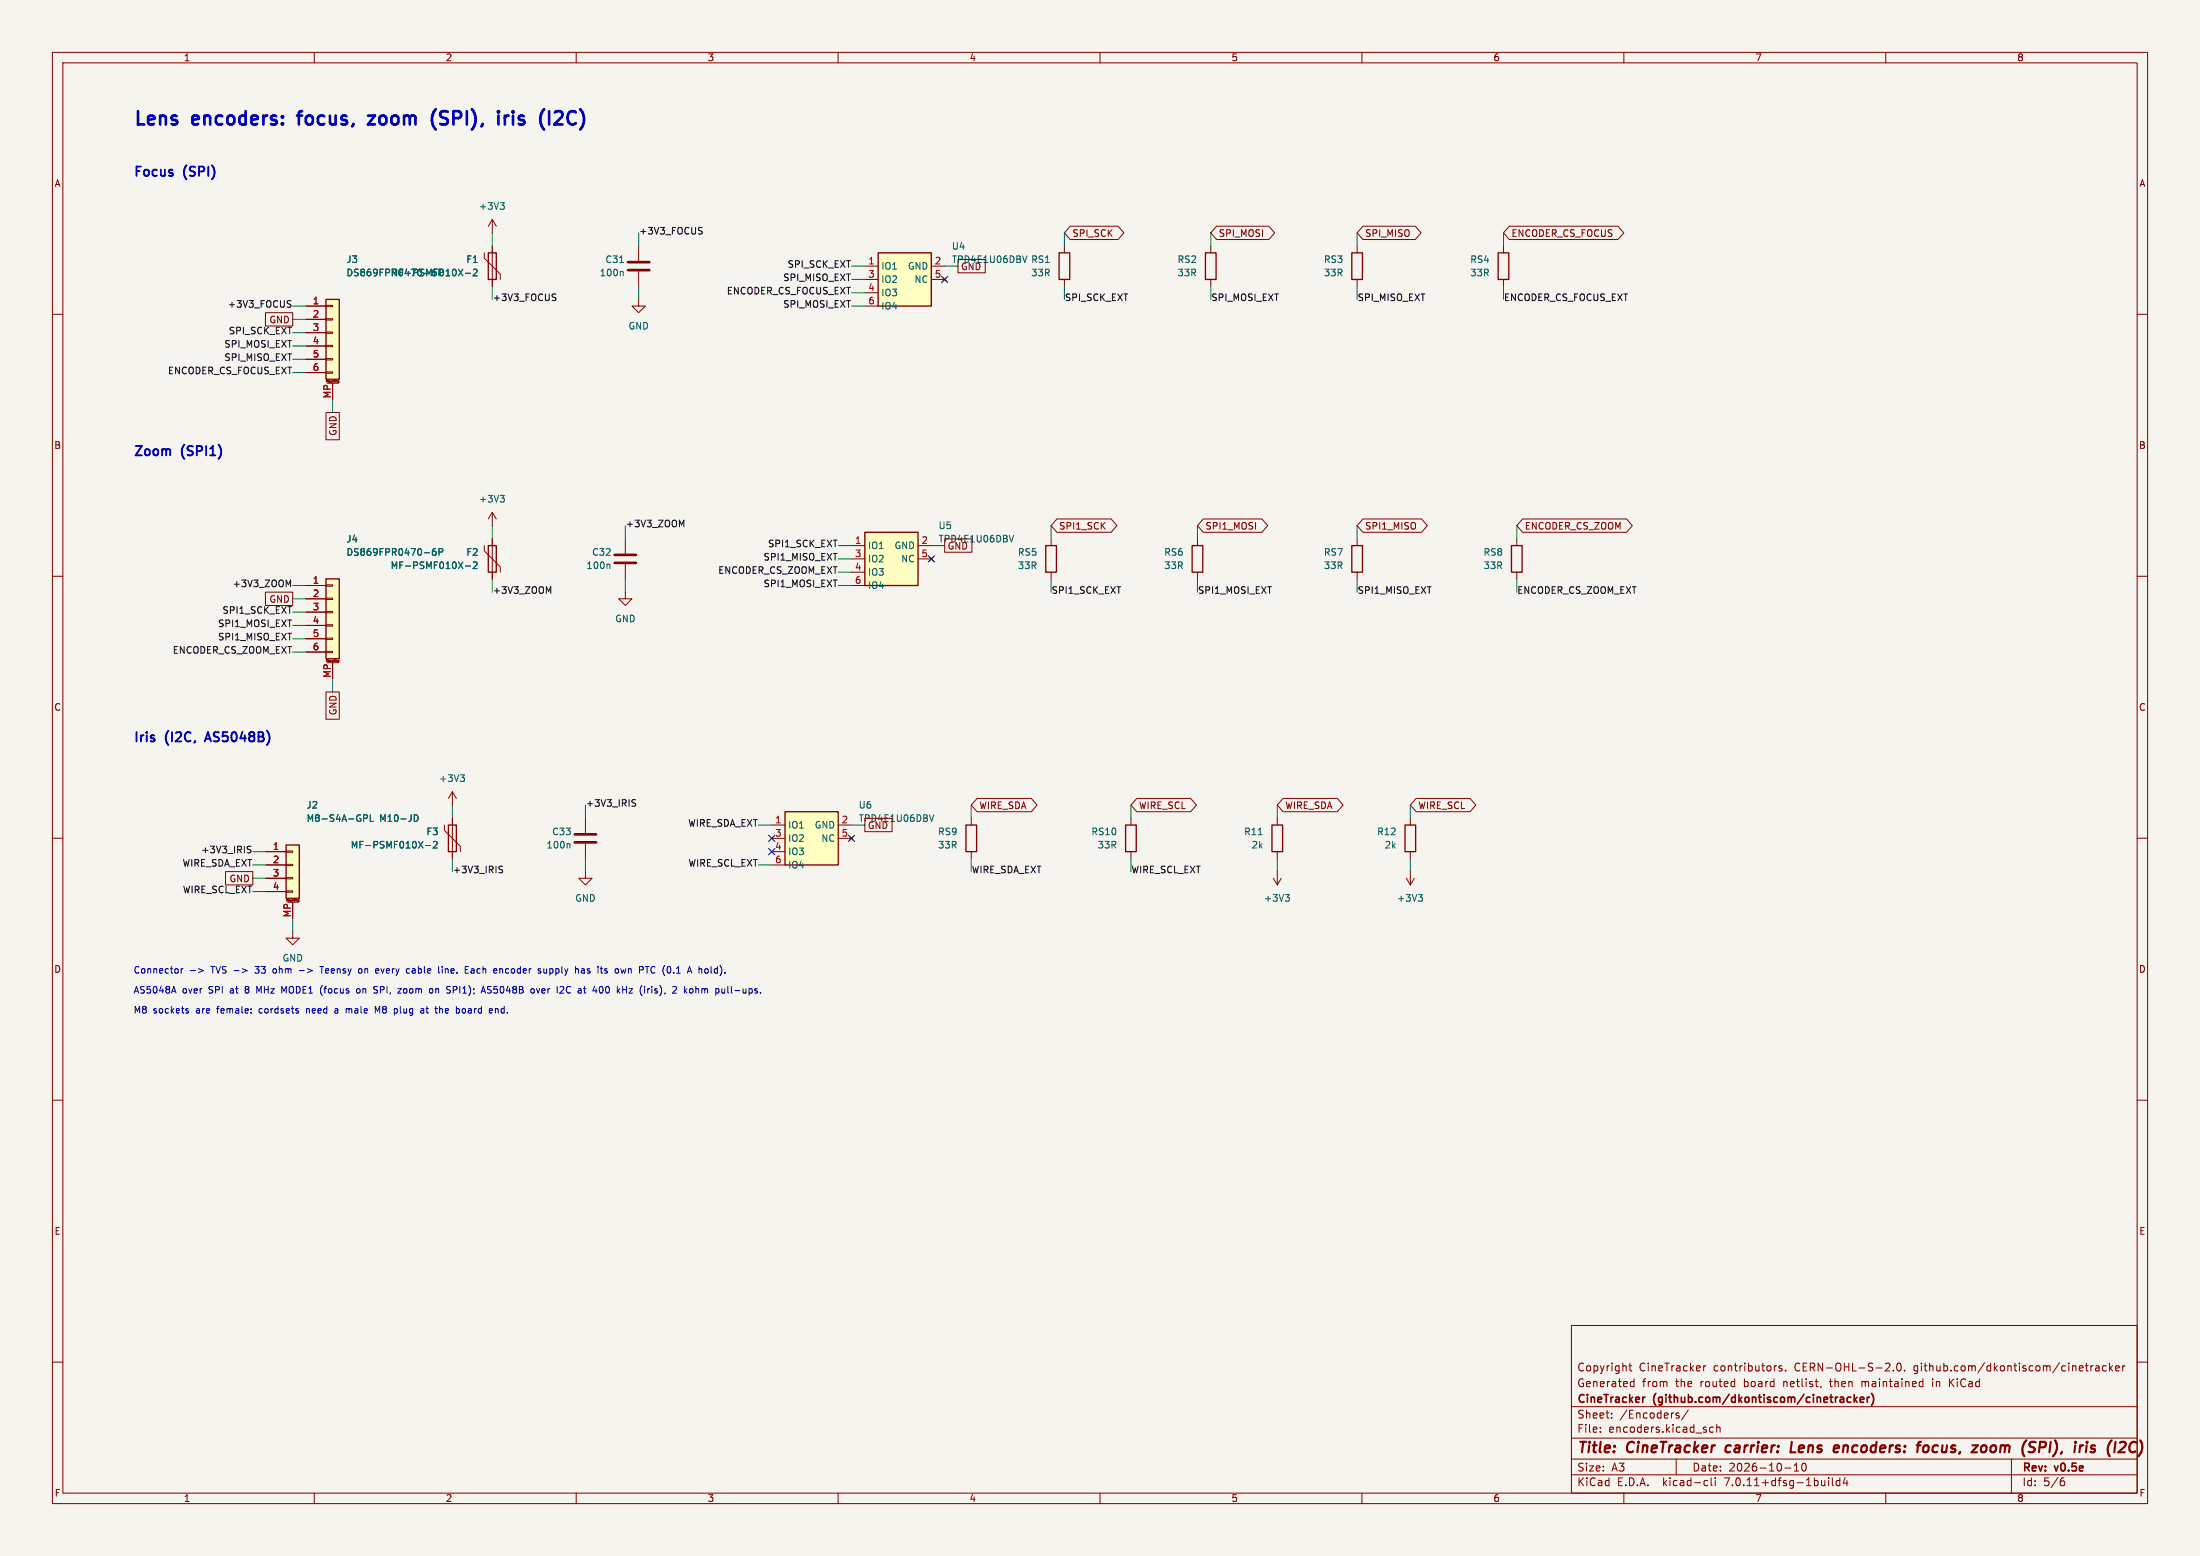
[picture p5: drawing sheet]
<svg xmlns="http://www.w3.org/2000/svg" width="420mm" height="297mm" viewBox="0 0 420 297" stroke-linecap="round" stroke-linejoin="round" font-family="sans-serif">
<path d="M0 0h420v297h-420z" fill="#f5f4ef" stroke="#f5f4ef" stroke-width=".19"/>
<g fill="none" stroke="#840000" stroke-width=".19">
<path d="M10 10h400v277h-400zM12 12h396v273h-396zM60 10v2M110 10v2M160 10v2M210 10v2M260 10v2M310 10v2M360 10v2M10 60h2M50.7 59.7h5.2v2.5h-5.2zM58.4 58.4h3.8"/>
<path d="M62.2 58.3h1.3v.2h-1.3zM92.5 48.3v1l3 3v1M94 41.9l-.8 1.3M94 41.9v2.6M94 47v7.6M94 41.9l.7 1.3M121.9 57.2v1.2h1.3l-1.3 1.3-1.3-1.3h1.3M121.9 47v2.8M121.9 51.8v2.8M165.1 50.8h2.5M165.1 53.3h2.5M165.1 55.9h2.5"/>
<path d="M165.1 58.4h2.5M177.8 50.8h2.5M177.8 53.3h2.5M180 53l.7 .7M180.7 53l-.7 .7M182.9 49.5h5.2v2.6h-5.2zM203.2 47v1.3M203.2 53.3v1.3M204.3 43.2h9.1l1.2 1.3-1.2 1.2h-9.1l-1.1-1.2zM231.1 47v1.3M231.1 53.3v1.3M232.3 43.2h9.9l1.1 1.3-1.1 1.2h-9.9l-1.2-1.2z"/>
<path d="M259.1 47v1.3M259.1 53.3v1.3M260.2 43.2h10l1.1 1.3-1.1 1.2h-10l-1.1-1.2zM287 47v1.3M287 53.3v1.3M288.1 43.2h20.8l1.1 1.3-1.1 1.2h-20.8l-1.1-1.2zM408 60h2M58.4 61h3.8M58.4 63.5h3.8M58.4 66h3.8M58.4 68.6h3.8M58.4 71.1h3.8"/>
<path d="M62.2 78.7h2.6v5.2h-2.6zM62.2 71h1.3v.2h-1.3zM62.2 68.5h1.3v.2h-1.3zM62.2 65.9h1.3v.3h-1.3zM62.2 63.4h1.3v.2h-1.3zM62.2 60.8h1.3v.3h-1.3zM62.5 73.2h2M63.5 73.2v3M64.5 72.9h.1M64.5 72.9h.2M64.7 72.7h-.2M64.7 72.7h.1"/>
<path d="M64.7 73l-.2 .1M64.7 72.7v.3M64.7 73h.1M64.7 72.9h.1M94 97.8v2.5M94 97.8l-.8 1.3M94 97.8l.7 1.3M201.8 99.1h10.3l1.1 1.2-1.1 1.3h-10.3l-1.1-1.3zM229.7 99.1h11.2l1.1 1.2-1.1 1.3h-11.2l-1.1-1.3zM260.2 99.1h11.2l1.1 1.2-1.1 1.3h-11.2l-1.1-1.3zM290.7 99.1h19.8l1.1 1.2-1.1 1.3h-19.8l-1.1-1.3zM10 110h2"/>
<path d="M50.7 113h5.2v2.6h-5.2zM58.4 111.8h3.8M58.4 114.3h3.8M58.4 116.8h3.8M58.4 119.4h3.8M62.2 119.3h1.3v.2h-1.3zM62.2 116.7h1.3v.3h-1.3zM62.2 114.2h1.3v.2h-1.3zM62.2 111.6h1.3v.3h-1.3zM92.5 104.1v1.1l3 3v1M94 102.9v7.6M119.4 113v1.3h1.2l-1.2 1.3-1.3-1.3h1.3"/>
<path d="M119.4 102.9v2.8M119.4 107.7v2.8M162.6 104.1h2.5M162.6 106.7h2.5M162.6 109.2h2.5M162.6 111.8h2.5M175.3 104.1h2.5M175.3 106.7h2.5M177.4 106.3l.8 .8M178.2 106.3l-.8 .8M180.3 102.9h5.2v2.5h-5.2zM200.7 102.9v1.2"/>
<path d="M200.7 109.2v1.3M228.6 102.9v1.2M228.6 109.2v1.3M259.1 102.9v1.2M259.1 109.2v1.3M289.6 102.9v1.2M289.6 109.2v1.3M408 110h2M58.4 121.9h3.8M58.4 124.5h3.8M62.2 132.1h2.6v5.2h-2.6zM62.2 124.3h1.3v.3h-1.3z"/>
<path d="M62.2 121.8h1.3v.2h-1.3zM62.5 126.5h2M63.5 126.5v3M64.5 126.4h.2M64.5 126.2l.2 .1M64.5 126v.1M64.7 126h-.2M64.7 126h.1M64.7 126.4h.1M64.7 126v.4M64.7 126.3h.1M10 160h2"/>
<path d="M84.8 157.5v1l3.1 3v1.1M86.4 151.1v2.6M86.4 156.2v7.6M86.4 151.1l-.8 1.3M86.4 151.1l.7 1.3M111.8 156.2v2.8M147.3 157.5h2.6M160 157.5h2.6M162.2 159.6l.7 .8M162.9 159.6l-.7 .8M165.1 156.2h5.2v2.6h-5.2zM185.4 156.2v1.3"/>
<path d="M186.5 152.4h10.4l1.1 1.3-1.1 1.2h-10.4l-1.1-1.2zM215.9 156.2v1.3M217 152.4h10.3l1.1 1.3-1.1 1.2h-10.3l-1.1-1.2zM243.8 156.2v1.3M245 152.4h10.3l1.1 1.3-1.1 1.2h-10.3l-1.2-1.2zM269.2 156.2v1.3M270.4 152.4h10.2l1.1 1.3-1.1 1.2h-10.2l-1.2-1.2zM408 160h2M43.1 166.4h5.2v2.5h-5.2zM50.8 162.6h3.8M50.8 165.1h3.8M50.8 167.6h3.8"/>
<path d="M50.8 170.2h3.8M54.6 170.1h1.3v.2h-1.3zM54.6 167.5h1.3v.3h-1.3zM54.6 165h1.3v.2h-1.3zM54.6 162.4h1.3v.3h-1.3zM54.9 172.2h2M55.9 177.8v1.3h1.2l-1.2 1.2-1.3-1.2h1.3M55.9 172.2v3.1M56.9 172.1h.1M56.9 172h.1M56.9 171.8h.1M57 171.8h.1v.3"/>
<path d="M57 171.8h-.1M57.1 172.1h-.1M57.1 172h-.1M111.8 166.4v1.2h1.2l-1.2 1.3-1.3-1.3h1.3M111.8 161v2.8M147.3 162.6h2.6M147.3 165.1h2.6M147.3 160h2.6M160 160h2.6M185.4 162.6v1.2M215.9 162.6v1.2M243.1 167.6l.7 1.3"/>
<path d="M243.8 162.6v1.2M243.8 166.4v2.5M244.6 167.6l-.8 1.3M268.5 167.6l.7 1.3M269.2 162.6v1.2M269.2 166.4v2.5M270 167.6l-.8 1.3M10 210h2M408 210h2M10 260h2M300 253h108v32h-108zM408 260h2"/>
<path d="M300 278.5h108M300 274.5h108M300 268.5h108M305.5 273.2v.2M305.5 272.5v.1M307.7 270.5v.2M307.7 269.8v.1M310.9 260.7h.6M311.2 260.2v1.3l.3 .2M311.4 264.6h.5M311.4 263.8h.5M311.9 263.2v1.5"/>
<path d="M319.9 270l.7 .4-.2 .3-.5-.1M320 278.5v3M320.5 269.8l-.3-.1-.3 .2M322.3 269.1l-1.3 1.9M325.2 260.7v1M325.7 260.7l-.3 .1-.2 .2M327.1 272.5l-.4-.1-.3 .3 .1 .6h.6M327.7 272.5l.2-.1 .4 .1 .1 .9M327.7 271.9v1.5M340.2 260.8l-.4-.1-.2 .2 .1 .2 .5 .2v.3h-.6M340.9 261.5v.2M342.5 279.7l.4-.4v1.5"/>
<path d="M344.2 279.4l.1-.1a.8 .8 0 0 1 .5 .7 .8 .8 0 0 1-.5 .8 1 1 0 0 1-.1-1.4zM347.7 264.6l-.2 .3M355.4 263.7v1M355.5 263.8h-.1M360.2 260.2l.5 .1 .1 .3-.9 1.1h.9M361.4 261.5v.2M362.3 260.3l.1-.1a.8 .8 0 0 1 .6 .7 .8 .8 0 0 1-.6 .8 1 1 0 0 1-.1-1.4zM363.6 261.5v.2M366.7 263.7l.4 .1M367.1 264.6l-.4 .1M367.1 263.2v1.5M368.9 263.2v.1"/>
<path d="M368.9 263.7v1M372.2 263.2v1.5M372.4 263.8l.6 .9M373 263.2l-.8 .8M384 278.5v6.5M398.1 260.7h.6M398.4 261.6l.3 .1M399.2 260.7v1M399.6 260.7l-.3 .1-.1 .2M400.1 260.8h.6v.9M400.7 261l-.5 .1a.29 .29 0 0 0-.2 .3 .29 .29 0 0 0 .2 .3l.5-.1M402.1 260.8l-.4-.1-.3 .3 .1 .6h.6"/>
<path d="M402.7 260.2v1.5M402.9 261.1l.4 .6M403.3 260.7l-.6 .6M403.9 261.2l.7-.2-.1-.2-.4-.1-.2 .2v.7h.6M405.2 260.7v1M405.7 260.7l-.3 .1-.2 .2M60 285v2M110 285v2M160 285v2M210 285v2M260 285v2M300 281.5h108"/>
<path d="M310 285v2M325.6 282.6l.4 .1M326 283.5l-.4 .1M326.7 282.1v1.3l.2 .2M327.4 282.1v.1M327.4 282.6v1M340.7 280.2h1.2M342.5 280.8h.9M349.1 282.1v.1M349.1 282.6v1M349.8 282.1v1.3l.2 .2M351.2 282.7l-.4-.1-.3 .3 .2 .6h.5"/>
<path d="M351.2 282.1v1.5M352.2 282l-.3 1.1h.9M352.6 282.6v1M360 285v2M393.6 282.7h.3l.3 .2-.1 .5-.5 .2M394 282.1l-.4 .1"/>
</g>
<path d="M329.6 276.1l-.2 .7 .3 .4M342.1 275.2l-.3 2h1M351 276l.1 .3-1 .2M367.3 276.1a.52 .52 0 0 1 .5-.2 .52 .52 0 0 1 .4 .4l-.1 .5a.55 .55 0 0 1-.5 .4 .55 .55 0 0 1-.5-.4zM378.3 276.1a.52 .52 0 0 1 .6-.2 .52 .52 0 0 1 .4 .4l-.1 .5a.6 .6 0 0 1-.9 .3M386.9 274.9l-.5 .6M388.6 275.3a.85 .85 0 0 0-1 .1l-.2 .2M389.4 276.3h.7M390.3 275.2h-.8l-.3 2M400 276a.49 .49 0 0 0-.8 .3l.2 .2 .5 .1v.3l-.3 .3-.5-.1M407.6 277a.73 .73 0 0 1-.8 .1M407.8 275.4a.69 .69 0 0 0-1 .1" fill="none" stroke="#840000" stroke-width=".4"/>
<path d="M314 266.7l-.2 .1M352.9 266.7l.4 .1M353.3 267.6l-.4 .1M354 266.2v1.5M354.1 267.1l.4 .6M354.5 266.7l-.5 .6M355.1 267.2l.7-.2v-.2l-.5-.1-.2 .2 .1 .7h.6M356.5 266.7v1M356.9 266.7l-.3 .1-.1 .2M357.3 266a1.72 1.72 0 0 1 0 2.3" fill="none" stroke="#840000" stroke-width=".3"/>
<g fill="none" stroke="#840000" stroke-width=".25">
<path d="M62.2 57.2h2.6v15.2h-2.6zM93.2 48.3h1.5v5h-1.5zM167.6 48.3h10.2v10.1h-10.2zM202.2 48.3h2v5h-2zM230.1 48.3h2.1v5h-2.1zM258.1 48.3h2v5h-2zM286 48.3h2v5h-2zM62.2 110.5h2.6v15.2h-2.6zM93.2 104.1h1.5v5.1h-1.5zM165.1 101.6h10.2v10.2h-10.2zM199.6 104.1h2.1v5.1h-2.1zM227.6 104.1h2v5.1h-2z"/>
<path d="M258.1 104.1h2v5.1h-2zM288.5 104.1h2.1v5.1h-2.1zM85.6 157.5h1.5v5.1h-1.5zM149.9 154.9h10.1v10.2h-10.1zM184.4 157.5h2v5.1h-2zM214.9 157.5h2v5.1h-2zM242.8 157.5h2.1v5.1h-2.1zM268.2 157.5h2.1v5.1h-2.1zM54.6 161.3h2.5v10.2h-2.5z"/>
</g>
<g fill="none" stroke="#006464" stroke-width=".19">
<path d="M95.5 38.7h.8l-.4 .5M96 39.2l.3 .2v.3l-.3 .2M88.8 52.2h1M90.4 51.5l.4-.1 .3 .3-.8 .9h.8M118.3 50.1h.7M118.8 51.8l.2 .2v.6M196.1 48.8l-.5 1.3M95.5 94.6h.8l-.4 .4M96 95l.3 .3v.3l-.3 .2M83.1 104.7l-.3 .1a.86 .86 0 0 0 0 1.2l.4-.1 .1-.5-.3-.2-.3 .1-.2 .1M83.8 105.4l.6-.1 .1-.2v-.3l-.7-.1v1.3M88.8 108h1"/>
<path d="M90.4 107.4l.4-.1 .3 .3-.8 .9h.8M116.2 107.7l.2 .2v.6M193.5 102.2l-.4 1.2M69.4 155.5h.5l.2 .3-.1 .3-.6 .1M70.7 155.5v1.3h.6M79.1 155.5a.64 .64 0 0 1 .7 .7 .64 .64 0 0 1-.7 .6M87.9 147.9h.8l-.5 .5M88.4 148.4l.3 .2v.3l-.3 .3M178.3 155.5l-.4 1.3M240.2 159.3h.7M81.2 161.4h1M82.7 160.7l.5-.1 .3 .4-.8 .9h.8"/>
<path d="M108.6 161l.2 .2v.7M245.4 170.8h.7l-.4 .4M245.9 171.2l.2 .3v.3l-.2 .2M270.8 170.8h.7l-.4 .4M271.3 171.2l.2 .3v.3l-.2 .2"/>
</g>
<g fill="#ffffc2" stroke="#ffffc2" stroke-width=".19">
<path d="M54.6 161.3h2.5v10.2h-2.5z"/>
<path d="M167.6 48.3h10.2v10.1h-10.2z"/>
<path d="M149.9 154.9h10.1v10.2h-10.1z"/>
<path d="M62.2 57.2h2.6v15.2h-2.6z"/>
<path d="M165.1 101.6h10.2v10.2h-10.2z"/>
<path d="M62.2 110.5h2.6v15.2h-2.6z"/>
</g>
<path d="M119.9 51.6h4.1M119.9 50h4.1M117.3 107.4h4.1M117.3 105.9h4.1M109.7 159.3h4.1M109.7 160.8h4.1" fill="none" stroke="#840000" stroke-width=".51"/>
<g fill="none" stroke="#0f0f0f" stroke-width=".19">
<path d="M55.1 58l.3 .1 .1 .3-.2 .3h-.3M55.1 57.4h.4M105.6 56.7l.4 .1 .1 .3-.2 .3h-.3M105.6 56.1l.5 .1M133.6 44l.3 .1 .2 .3-.3 .3h-.3M133.6 43.4l.5 .1M55.1 111.6l.4-.9v1.3M104.7 112.9l.4-.9v1.3M130.1 100.2l.4-.9v1.3M120.9 153.2l.3 .2 .2 .3-.3 .2h-.3M120.9 152.6l.5 .1M47.4 162.1l.4 .1 .1 .3-.2 .3h-.3"/>
<path d="M47.4 161.5l.5 .1M95.5 165.9l.3 .2 .2 .3-.3 .2h-.3M95.5 165.3l.5 .1"/>
</g>
<g fill="none" stroke="#0000c2" stroke-width=".19">
<path d="M32.9 189.2h.6M33.2 188.3l.4 1.3M34.6 184.9v.8M34.9 184.9l-.3 .2M35.7 192.9l.3 .1v.2l-.4 .2M35.7 192.5l.3 .1M36.3 185.3h1M37.9 184.9l1 .4-1 .3M46.2 184.9l1 .4-1 .3M49.4 189.2l-.4-.9v1.3M52.2 185l-.1 .1 .1 .6M53.8 188.3l.4 .9"/>
<path d="M57.1 185.3h1M58.5 192.5v.9M58.7 192.5l-.2 .1M61.1 184.5h.7M61.4 184.5v1.2M61.5 188.1a1.46 1.46 0 0 0 0 1.9M64.3 192.5l-.3 .1M64.4 192.9h-.3l-.2 .2 .1 .2 .4 .1M66.3 192.5l.3 .2M68.1 188.8l.2-.1 .4 .1v.5l-.1 .2-.3 .1-.2-.2zM68.6 185l.3-.1 .2 .2-.1 .5-.1 .1h-.3M71.6 188.3h.5"/>
<path d="M71.8 189l.3 .2-.3 .4M72.1 184.9l.2 .3-.6 .1M72.2 185.7h-.1M72.5 192.1l-.4 .9-.5-.9v1.3M75.8 192.6v.6M77.1 188.8l-.1 .2 .1 .5M78.1 184.9l.1 .1M78.2 185.7h-.1M78.7 185.3v.4M80.5 192.5l.4 .2v.7M80.9 193.3l-.4 .1M80.9 192.8l-.4 .1"/>
<path d="M81.3 192.5h.5M82.4 188.7l.2 .3v.3l-.2 .3M83.2 188.7v.9M83.4 188.7l-.2 .1M84 192.6l.3-.1 .2 .2M84.4 184.5v.1M84.4 184.9v.8M85 184.9v.8M85.2 184.9l-.2 .1M86.5 189h.5M87 188.3h-.5v1.3M88.8 192.6l-.3-.1-.3 .3 .1 .4 .2 .2 .3-.1"/>
<path d="M88.8 184.5h.6M88.8 185.7h.6M90 185h.5M90.4 185.3h-.3l-.2 .1 .1 .3h.4M93.7 189.4l-.2 .2-.4-.1M93.8 188.3h-.5l-.2 .2 .1 .3 .5 .3M94.6 192.6l.1-.1 .3 .1 .1 .8M94.6 192.5v.9M95.4 185l.2-.1 .3 .1 .1 .7M95.4 184.9v.8M102.4 188.7l.3 .9 .3-.9M103.8 184.9l.1 .8h.3l.2-.1"/>
<path d="M104.4 184.9v.8M108.7 188.3a.64 .64 0 0 0-.6 .6 .64 .64 0 0 0 .6 .7M111 185h.5l.1 .7M111.6 185.2l-.5 .1-.1 .1 .1 .3h.5M115.7 188.4l-.1 .4 .1 .6M115.9 185.4v.3M119.5 184.9l-.3 .8M120 184.9v.8M120 185h.1M120.1 188.7h.6l-.6 .9h.6M124.3 185.2l.2 .5h.5M125 184.5h-.5l-.2 .5"/>
<path d="M125 189.5l.3 .1M125.2 188.7l-.2 .2 .2 .2M130.7 188.3v1.3M130.8 189.1l.4 .5M131.2 188.7l-.5 .5M133.4 185l.2-.1 .3 .1 .1 .7M133.4 184.5v1.2M134 188.7v.9M134.1 188.8h-.1M139.6 188.3v1.1l.2 .2"/>
</g>
<path d="M39.7 139.7l-.6 1.8M39.3 141h.8" fill="none" stroke="#0000c2" stroke-width=".36"/>
<g fill="none" stroke="#0000c2" stroke-width=".51">
<path d="M56.7 22.1h1M70.2 22.1h1.4l-1.4 1.7h1.4M82.8 24.2l.4 .5M83.2 20.9l-.5 .7M84 23.6l1 .2M84.5 21.2a.62 .62 0 0 0-.5 .6 .62 .62 0 0 0 .5 .6M96.4 22.1v1.7M97.1 22.1a.65 .65 0 0 0-.7 .5M97.9 21.2v.3M97.9 22.1v1.7M97.9 21.2l-.1 .1 .1 .2M97.9 21.2l.2 .1-.2 .2"/>
<path d="M105.9 21.5l.4-.3h.6l.4 .3M107.3 22.3l-1.5 1.5h1.6"/>
</g>
<g fill="none" stroke="#009600" stroke-width=".19">
<path d="M55.9 58.4h2.5M94 44.5v2.5M94 54.6v2.6M121.9 44.5v2.5M121.9 54.6v2.6M162.6 58.4h2.5M162.6 50.8h2.5M162.6 55.9h2.5M162.6 53.3h2.5M180.3 50.8h2.6M203.2 44.5v2.5M203.2 54.6v2.6"/>
<path d="M231.1 44.5v2.5M231.1 54.6v2.6M259.1 44.5v2.5M259.1 54.6v2.6M287 44.5v2.5M287 54.6v2.6M55.9 68.6h2.5M55.9 66h2.5M55.9 63.5h2.5M55.9 71.1h2.5M55.9 61h2.5M63.5 76.2v2.5"/>
<path d="M55.9 111.8h2.5M55.9 119.4h2.5M55.9 114.3h2.5M55.9 116.8h2.5M94 100.3v2.6M94 110.5v2.5M119.4 100.3v2.6M119.4 110.5v2.5M160 104.1h2.6M160 111.8h2.6M160 109.2h2.6M160 106.7h2.6"/>
<path d="M177.8 104.1h2.5M200.7 100.3v2.6M200.7 110.5v2.5M228.6 100.3v2.6M228.6 110.5v2.5M259.1 100.3v2.6M259.1 110.5v2.5M289.6 100.3v2.6M289.6 110.5v2.5M55.9 121.9h2.5M55.9 124.5h2.5M63.5 129.5v2.6"/>
<path d="M86.4 153.7v2.5M111.8 153.7v2.5M144.8 157.5h2.5M162.6 157.5h2.5M185.4 153.7v2.5M215.9 153.7v2.5M243.8 153.7v2.5M269.2 153.7v2.5M48.3 167.6h2.5M48.3 165.1h2.5M48.3 162.6h2.5M48.3 170.2h2.5"/>
<path d="M55.9 175.3v2.5M86.4 163.8v2.6M111.8 163.8v2.6M144.8 165.1h2.5M185.4 163.8v2.6M215.9 163.8v2.6M243.8 163.8v2.6M269.2 163.8v2.6"/>
</g>
<path d="M179.7 52.7l1.2 1.2M180.9 52.7l-1.2 1.2M177.2 106.1l1.2 1.2M178.4 106.1l-1.2 1.2M146.7 159.4l1.2 1.2M147.9 159.4l-1.2 1.2M162 159.4l1.2 1.2M163.2 159.4l-1.2 1.2M146.7 162l1.2 1.2M147.9 162l-1.2 1.2" fill="none" stroke="#000084" stroke-width=".19"/>
<g font-size="3.5" fill="#0000c2">
<text x="25.4" y="24.6">Lens</text>
<text x="36.9" y="24.6">encoders:</text>
<text x="58.2" y="24.6">focus,</text>
<text x="72.6" y="24.6">zoom</text>
<text x="85.6" y="24.6">(SPI),</text>
<text x="99.3" y="24.6">iris</text>
<text x="108.3" y="24.6">(I2C)</text>
</g>
<g font-size="2.8" fill="#840000">
<text x="301" y="277.9">Title:</text>
<text x="310.6" y="277.9">CineTracker</text>
<text x="330.3" y="277.9">carrier:</text>
<text x="343.5" y="277.9">Lens</text>
<text x="352.6" y="277.9">encoders:</text>
<text x="369.3" y="277.9">focus,</text>
<text x="380.6" y="277.9">zoom</text>
<text x="390.9" y="277.9">(SPI),</text>
<text x="401.7" y="277.9">iris</text>
<text x="408.8" y="277.9">(I2C)</text>
</g>
<g font-size="2.5" fill="#0000c2">
<text x="25.4" y="34.2">Focus</text>
<text x="35.2" y="34.2">(SPI)</text>
<text x="25.4" y="87.5">Zoom</text>
<text x="34.7" y="87.5">(SPI1)</text>
<text x="25.4" y="142.1">Iris</text>
<text x="31.7" y="142.1">(I2C,</text>
<text x="40.1" y="142.1">AS5048B)</text>
</g>
<g font-size="2.1" fill="#840000">
<text x="301" y="262">Copyright</text>
<text x="312.9" y="262">CineTracker</text>
<text x="327.2" y="262">contributors.</text>
<text x="342.7" y="262">CERN-OHL-S-2.0.</text>
<text x="365.6" y="262">github.com/dkontiscom/cinetracker</text>
<text x="301" y="268.2">CineTracker</text>
<text x="301" y="265">Generated</text>
<text x="313.5" y="265">from</text>
<text x="315.7" y="268.2">(github.com/dkontiscom/cinetracker)</text>
<text x="319.9" y="265">the</text>
<text x="324.7" y="265">routed</text>
<text x="333.2" y="265">board</text>
<text x="340.8" y="265">netlist,</text>
<text x="349.9" y="265">then</text>
<text x="356.1" y="265">maintained</text>
<text x="369.7" y="265">in</text>
<text x="373.1" y="265">KiCad</text>
<text x="301" y="273.7">File:</text>
<text x="301" y="271">Sheet:</text>
<text x="307.1" y="273.7">encoders.kicad_sch</text>
<text x="309.2" y="271">/Encoders/</text>
<text x="301" y="281.1">Size:</text>
<text x="307.6" y="281.1">A3</text>
<text x="323" y="281.1">Date:</text>
<text x="330" y="281.1">2026-10-10</text>
<text x="386" y="281.3">Rev:</text>
<text x="392.4" y="281.3">v0.5e</text>
<text x="301" y="283.9">KiCad</text>
<text x="308.7" y="283.9">E.D.A.</text>
<text x="317.6" y="283.9">kicad-cli</text>
<text x="329.5" y="283.9">7.0.11+dfsg-1build4</text>
<text x="386" y="283.9">Id:</text>
<text x="390.1" y="283.9">5/6</text>
</g>
<g font-size="1.8" fill="#840000">
<text x="35" y="11.9">1</text>
<text x="85" y="11.9">2</text>
<text x="135" y="11.9">3</text>
<text x="185" y="11.9">4</text>
<text x="235" y="11.9">5</text>
<text x="285" y="11.9">6</text>
<text x="335" y="11.9">7</text>
<text x="385" y="11.9">8</text>
<text x="10.3" y="35.9">A</text>
<text x="408.3" y="35.9">A</text>
<text x="204.6" y="45.4">SPI_SCK</text>
<text x="232.6" y="45.4">SPI_MOSI</text>
<text x="260.5" y="45.4">SPI_MISO</text>
<text x="288.5" y="45.4">ENCODER_CS_FOCUS</text>
<text x="183.4" y="51.8">GND</text>
<text x="64.5" y="83.3" transform="rotate(-90 64.5 83.3)">GND</text>
<text x="10.3" y="85.9">B</text>
<text x="408.2" y="85.9">B</text>
<text x="202.1" y="101.3">SPI1_SCK</text>
<text x="230" y="101.3">SPI1_MOSI</text>
<text x="260.5" y="101.3">SPI1_MISO</text>
<text x="291" y="101.3">ENCODER_CS_ZOOM</text>
<text x="180.8" y="105.1">GND</text>
<text x="10.3" y="135.9">C</text>
<text x="64.5" y="136.6" transform="rotate(-90 64.5 136.6)">GND</text>
<text x="408.2" y="135.9">C</text>
<text x="186.8" y="154.6">WIRE_SDA</text>
<text x="217.3" y="154.6">WIRE_SCL</text>
<text x="245.3" y="154.6">WIRE_SDA</text>
<text x="270.7" y="154.6">WIRE_SCL</text>
<text x="165.6" y="158.4">GND</text>
<text x="10.3" y="185.9">D</text>
<text x="408.2" y="185.9">D</text>
<text x="10.3" y="235.9">E</text>
<text x="408.3" y="235.9">E</text>
<text x="10.3" y="285.9">F</text>
<text x="35" y="286.9">1</text>
<text x="85" y="286.9">2</text>
<text x="135" y="286.9">3</text>
<text x="185" y="286.9">4</text>
<text x="235" y="286.9">5</text>
<text x="285" y="286.9">6</text>
<text x="335" y="286.9">7</text>
<text x="385" y="286.9">8</text>
<text x="408.3" y="285.9">F</text>
</g>
<g font-size="1.8" fill="#006464">
<text x="91.3" y="40.2">+3V3</text>
<text x="181.6" y="47.9">U4</text>
<text x="66" y="50.4">J3</text>
<text x="66" y="52.9">DS869FPR0470-6P</text>
<text x="74.5" y="52.9">MF-PSMF010X-2</text>
<text x="88.9" y="50.4">F1</text>
<text x="114.4" y="52.9">100n</text>
<text x="115.5" y="50.4">C31</text>
<text x="168.1" y="51.7">IO1</text>
<text x="173.2" y="51.7">GND</text>
<text x="181.6" y="50.4">TPD4E1U06DBV</text>
<text x="196.8" y="50.4">RS1</text>
<text x="196.8" y="52.9">33R</text>
<text x="224.7" y="50.4">RS2</text>
<text x="224.7" y="52.9">33R</text>
<text x="252.6" y="50.4">RS3</text>
<text x="252.6" y="52.9">33R</text>
<text x="280.6" y="50.4">RS4</text>
<text x="280.6" y="52.9">33R</text>
<text x="168.1" y="54.2">IO2</text>
<text x="168.1" y="56.7">IO3</text>
<text x="168.1" y="59.3">IO4</text>
<text x="174.5" y="54.2">NC</text>
<text x="119.9" y="63.1">GND</text>
<text x="91.3" y="96.1">+3V3</text>
<text x="179.1" y="101.2">U5</text>
<text x="66" y="103.7">J4</text>
<text x="66" y="106.3">DS869FPR0470-6P</text>
<text x="88.9" y="106.3">F2</text>
<text x="112.9" y="106.3">C32</text>
<text x="165.6" y="105">IO1</text>
<text x="165.6" y="107.5">IO2</text>
<text x="170.7" y="105">GND</text>
<text x="171.9" y="107.5">NC</text>
<text x="179.1" y="103.7">TPD4E1U06DBV</text>
<text x="194.2" y="106.3">RS5</text>
<text x="222.2" y="106.3">RS6</text>
<text x="252.6" y="106.3">RS7</text>
<text x="283.1" y="106.3">RS8</text>
<text x="74.5" y="108.8">MF-PSMF010X-2</text>
<text x="111.8" y="108.8">100n</text>
<text x="165.6" y="110.1">IO3</text>
<text x="165.6" y="112.6">IO4</text>
<text x="194.2" y="108.8">33R</text>
<text x="222.2" y="108.8">33R</text>
<text x="252.6" y="108.8">33R</text>
<text x="283.1" y="108.8">33R</text>
<text x="117.3" y="119">GND</text>
<text x="83.7" y="149.5">+3V3</text>
<text x="58.4" y="154.5">J2</text>
<text x="163.8" y="154.5">U6</text>
<text x="58.4" y="157.1">M8-S4A-GPL</text>
<text x="72.5" y="157.1">M10-JD</text>
<text x="81.3" y="159.6">F3</text>
<text x="105.3" y="159.6">C33</text>
<text x="150.4" y="158.3">IO1</text>
<text x="150.4" y="160.9">IO2</text>
<text x="155.4" y="158.3">GND</text>
<text x="156.7" y="160.9">NC</text>
<text x="163.8" y="157.1">TPD4E1U06DBV</text>
<text x="179" y="159.6">RS9</text>
<text x="208.2" y="159.6">RS10</text>
<text x="237.4" y="159.6">R11</text>
<text x="262.8" y="159.6">R12</text>
<text x="66.9" y="162.2">MF-PSMF010X-2</text>
<text x="104.2" y="162.2">100n</text>
<text x="150.4" y="163.4">IO3</text>
<text x="150.4" y="166">IO4</text>
<text x="179" y="162.2">33R</text>
<text x="209.5" y="162.2">33R</text>
<text x="238.8" y="162.2">2k</text>
<text x="264.2" y="162.2">2k</text>
<text x="109.7" y="172.3">GND</text>
<text x="241.2" y="172.3">+3V3</text>
<text x="266.6" y="172.3">+3V3</text>
<text x="53.8" y="183.7">GND</text>
</g>
<g font-size="1.8" fill="#0f0f0f">
<text x="121.9" y="45">+3V3_FOCUS</text>
<text x="149.4" y="53.9">SPI_MISO_EXT</text>
<text x="150.3" y="51.3">SPI_SCK_EXT</text>
<text x="43.4" y="58.9">+3V3_FOCUS</text>
<text x="94" y="57.7">+3V3_FOCUS</text>
<text x="138.7" y="56.4">ENCODER_CS_FOCUS_EXT</text>
<text x="149.4" y="58.9">SPI_MOSI_EXT</text>
<text x="203.2" y="57.7">SPI_SCK_EXT</text>
<text x="231.1" y="57.7">SPI_MOSI_EXT</text>
<text x="259.1" y="57.7">SPI_MISO_EXT</text>
<text x="287" y="57.7">ENCODER_CS_FOCUS_EXT</text>
<text x="43.6" y="64">SPI_SCK_EXT</text>
<text x="51.3" y="61.9">GND</text>
<text x="32" y="71.6">ENCODER_CS_FOCUS_EXT</text>
<text x="42.7" y="66.6">SPI_MOSI_EXT</text>
<text x="42.7" y="69.1">SPI_MISO_EXT</text>
<text x="119.4" y="100.8">+3V3_ZOOM</text>
<text x="145.7" y="107.2">SPI1_MISO_EXT</text>
<text x="146.5" y="104.7">SPI1_SCK_EXT</text>
<text x="44.3" y="112.3">+3V3_ZOOM</text>
<text x="94" y="113.5">+3V3_ZOOM</text>
<text x="137" y="109.7">ENCODER_CS_ZOOM_EXT</text>
<text x="145.7" y="112.3">SPI1_MOSI_EXT</text>
<text x="200.7" y="113.5">SPI1_SCK_EXT</text>
<text x="228.6" y="113.5">SPI1_MOSI_EXT</text>
<text x="259.1" y="113.5">SPI1_MISO_EXT</text>
<text x="289.6" y="113.5">ENCODER_CS_ZOOM_EXT</text>
<text x="41.5" y="119.9">SPI1_MOSI_EXT</text>
<text x="42.4" y="117.4">SPI1_SCK_EXT</text>
<text x="51.3" y="115.3">GND</text>
<text x="32.9" y="125">ENCODER_CS_ZOOM_EXT</text>
<text x="41.5" y="122.4">SPI1_MISO_EXT</text>
<text x="111.8" y="154.2">+3V3_IRIS</text>
<text x="131.3" y="158">WIRE_SDA_EXT</text>
<text x="34.8" y="165.6">WIRE_SDA_EXT</text>
<text x="38.3" y="163.1">+3V3_IRIS</text>
<text x="86.4" y="166.9">+3V3_IRIS</text>
<text x="131.3" y="165.6">WIRE_SCL_EXT</text>
<text x="185.4" y="166.9">WIRE_SDA_EXT</text>
<text x="215.9" y="166.9">WIRE_SCL_EXT</text>
<text x="34.8" y="170.7">WIRE_SCL_EXT</text>
<text x="43.7" y="168.6">GND</text>
</g>
<g font-size="1.8" fill="#a90000">
<text x="165.7" y="50.5">1</text>
<text x="165.7" y="53.1">3</text>
<text x="178.4" y="50.5">2</text>
<text x="178.4" y="53.1">5</text>
<text x="59.6" y="58.2">1</text>
<text x="165.7" y="55.6">4</text>
<text x="165.7" y="58.2">6</text>
<text x="59.6" y="60.7">2</text>
<text x="59.6" y="63.2">3</text>
<text x="59.6" y="65.8">4</text>
<text x="59.6" y="68.3">5</text>
<text x="59.6" y="70.9">6</text>
<text x="63.2" y="76.1" transform="rotate(-90 63.2 76.1)">MP</text>
<text x="163.1" y="103.9">1</text>
<text x="163.1" y="106.4">3</text>
<text x="175.8" y="103.9">2</text>
<text x="175.8" y="106.4">5</text>
<text x="59.6" y="111.5">1</text>
<text x="163.1" y="109">4</text>
<text x="163.1" y="111.5">6</text>
<text x="59.6" y="114">2</text>
<text x="59.6" y="116.6">3</text>
<text x="59.6" y="119.1">4</text>
<text x="59.6" y="121.7">5</text>
<text x="59.6" y="124.2">6</text>
<text x="63.2" y="129.5" transform="rotate(-90 63.2 129.5)">MP</text>
<text x="147.9" y="157.2">1</text>
<text x="147.9" y="159.8">3</text>
<text x="160.6" y="157.2">2</text>
<text x="160.6" y="159.8">5</text>
<text x="52" y="162.3">1</text>
<text x="52" y="164.8">2</text>
<text x="52" y="167.4">3</text>
<text x="147.9" y="162.3">4</text>
<text x="147.9" y="164.8">6</text>
<text x="52" y="169.9">4</text>
<text x="55.6" y="175.2" transform="rotate(-90 55.6 175.2)">MP</text>
</g>
<g font-size="1.8" fill="#0000c2">
<text x="25.4" y="186">Connector</text>
<text x="25.4" y="189.8">AS5048A</text>
<text x="34.8" y="189.8">over</text>
<text x="40" y="189.8">SPI</text>
<text x="40.4" y="186">TVS -&gt;</text>
<text x="44.2" y="189.8">at</text>
<text x="47.3" y="189.8">8</text>
<text x="49.2" y="186">33</text>
<text x="49.6" y="189.8">MHz</text>
<text x="52.8" y="186">ohm</text>
<text x="54.6" y="189.8">MODE1</text>
<text x="57.9" y="186">-&gt;</text>
<text x="62.2" y="189.8">(focus</text>
<text x="62.3" y="186">Teensy</text>
<text x="69.4" y="189.8">on</text>
<text x="69.7" y="186">on</text>
<text x="72.8" y="189.8">SPI,</text>
<text x="73.2" y="186">every</text>
<text x="77.7" y="189.8">zoom</text>
<text x="79.3" y="186">cable</text>
<text x="83.9" y="189.8">on</text>
<text x="85.6" y="186">line.</text>
<text x="87.3" y="189.8">SPI1);</text>
<text x="90.9" y="186">Each</text>
<text x="94.3" y="189.8">AS5048B</text>
<text x="96.6" y="186">encoder</text>
<text x="103.8" y="189.8">over</text>
<text x="105.2" y="186">supply</text>
<text x="109" y="189.8">I2C</text>
<text x="112.5" y="186">has</text>
<text x="113.3" y="189.8">at</text>
<text x="116.3" y="189.8">400</text>
<text x="117" y="186">its</text>
<text x="120.5" y="186">own</text>
<text x="121.1" y="189.8">kHz</text>
<text x="125.3" y="186">PTC (0.1</text>
<text x="125.7" y="189.8">(iris),</text>
<text x="132.2" y="189.8">2</text>
<text x="134.5" y="189.8">kohm</text>
<text x="135.1" y="186">A hold).</text>
<text x="140.7" y="189.8">pull-ups.</text>
<text x="25.4" y="193.7">M8</text>
<text x="29.2" y="193.7">sockets</text>
<text x="37.5" y="193.7">are</text>
<text x="41.7" y="193.7">female:</text>
<text x="49.9" y="193.7">cordsets</text>
<text x="59.1" y="193.7">need</text>
<text x="64.8" y="193.7">a</text>
<text x="67.1" y="193.7">male</text>
<text x="72.9" y="193.7">M8</text>
<text x="76.7" y="193.7">plug</text>
<text x="82" y="193.7">at</text>
<text x="85" y="193.7">the</text>
<text x="89.2" y="193.7">board</text>
<text x="95.7" y="193.7">end.</text>
</g>
<g font-size=".5" fill="#840000">
<text x="62.2" y="73">Mounting</text>
<text x="62.2" y="126.4">Mounting</text>
<text x="54.6" y="172.1">Mounting</text>
</g>
</svg>
